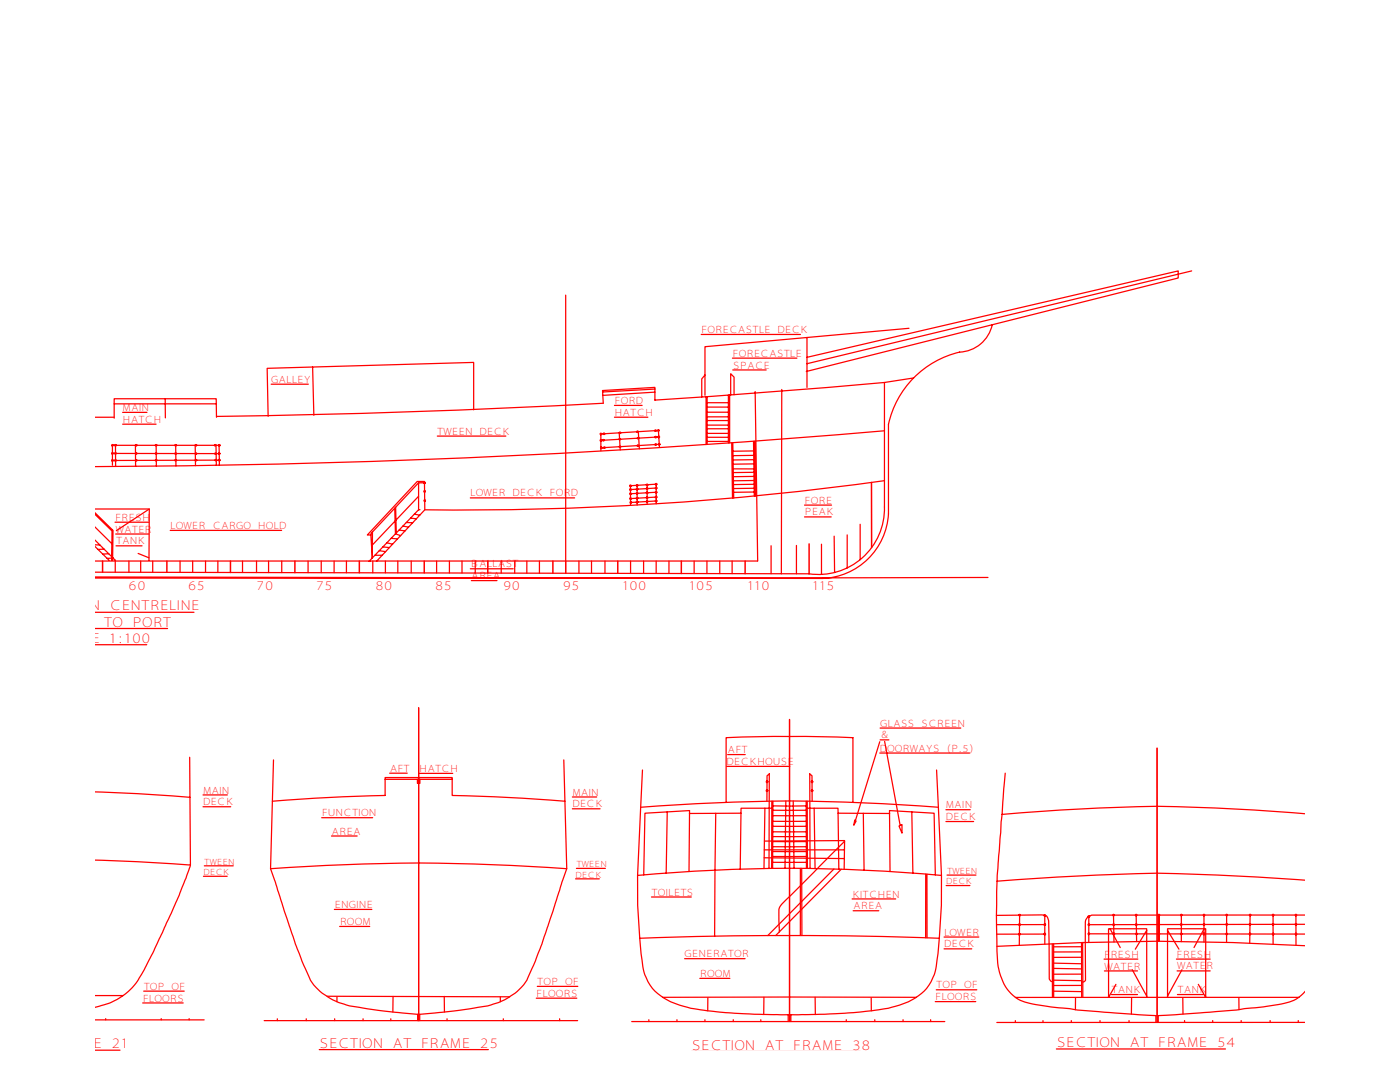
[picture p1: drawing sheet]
<svg xmlns="http://www.w3.org/2000/svg" width="279mm" height="216mm" viewBox="0 0 279 216" stroke-linecap="round" stroke-linejoin="round" font-family="sans-serif">
<g fill="none" stroke="#f00" stroke-width=".25">
<path d="M112.9 58.9v55.5M237.8 54.1l-76.8 18.5M33 79.6v3.8M54.1 76.7h7.4M62.4 73.2l.2 9.7M130.7 77.6l-10.5 .6M130.7 78.2l-10.4 .7M139.9 66.7h19.8M140.7 74.8l-.7 .8v3.6M140.9 79.2v9.5M141.1 79.1v9.6M145.4 78.8v9.6"/>
<path d="M145.6 78.8v9.6M146.2 71.5h12.8M146.2 73.8h6.7M146.5 78.8v-3.6l-.7-.6v4.2M150.7 78.1l.5 33.8M156 77.7l-.1 36.8M161 71.3l74.1-17.2v1.4l-74.2 18.6M161.1 67.3v10M176.5 76.3l-21.8 1.8-24 1.7v-2.5l-10.5 .6 .2 2.6a1870 1870 0 0 1-77.2 2.6M181.4 65.5l-40.7 3.7v9.7M182.3 75.4l-5.8 .9v24.9a13.2 13.2 0 0 1-15 13.3l-142.5-.3M198 64.8a7 7 0 0 1-6.5 5.5 19 19 0 0 0-14.2 14.4v17.9a13.7 13.7 0 0 1-13.1 12.8l-145.2-.3"/>
<path d="M22.4 90.5h21.3M22.8 83.3h-3.8M23 88.7l.1 4.4M24.5 82.3h4.8M24.5 84.6h6.6M27 88.9l.1 4.2M31.2 88.7v4.3M35.1 89v4M39 88.9v4M43.1 88.9l.1 3.9M43.2 80.6h-20.4M43.2 83.3v-3.7h-20.4v3.8"/>
<path d="M43.8 91.8l-21.4 .1M43.8 92.8l-.1-3.9h-21.3v3.9M83.5 96.4l-9.5 10.1v.2h-.7l10-10.6h1.4v.2h-1.2v5.4h.3M83.5 99l-9.2 9.7M84.7 96.3l.1 5.4-9.7 10.3M87.3 87h13.7M93.9 99.3h20.8M94.5 81.8v-9.5l-41.2 1.2 .2 9.6M122.6 80.9h5.5M122.6 83.3h6.7M123.6 86.4l.2 3.4M127.2 96.9v3.9"/>
<path d="M127.4 86.1l.2 3.5M129.1 96.7v4M131 97.4l-5.2 .3M131 98.2l-5.2 .3M131 99.2l-5.2 .3M131 100l-5.1 .3M131.5 87.2l-11.6 .7M131.6 88.7l-11.7 .7M131.6 89.3l-.2-3.4-11.5 .7v3.3M141.1 80.4h4.3M141.1 81.2h4.3M141.1 82.3h4.3"/>
<path d="M141.1 83.2h4.3M141.1 83.9h4.3M141.1 84.8h4.3M141.1 85.6h4.3M141.1 86.5h4.3M141.1 87.3h4.3M141.1 88.1h4.3M146 88.4l.2 11M146.2 88.4l.2 11M146.3 93.6h4.2M150.4 88.1l.1 11M150.4 90h-4.1"/>
<path d="M150.4 90.9h-4.1M150.4 91.7l-4.1 .1M150.4 92.6h-4.1M150.5 94.2l-4.2 .1M150.5 95.1h-4.1M150.5 95.9h-4.1M150.5 96.6l-4.1 .1M150.5 97.4l-4.1 .1M150.5 98.2h-4.1M150.6 88.1l.2 10.9M176.5 95.9a609.8 609.8 0 0 1-91.7 5.8M176.5 86a1924.8 1924.8 0 0 1-157.5 7.1"/>
<path d="M19 101.6h10.8l-.1 10.2M19 102.4l3.5 3.4-.1 6 .1-6M19 102.7l3.4 3.3-.1 5.8M19 105.2l3.3 3.3M19 109.1l2.7 2.7M19 107.8l4 4v2.4M19 108.7h.9M19 111.9h132.2M20.8 109.6h-1.2M21.7 110.5l-1.2 .1M22.6 111.4h-1.2M23 104.2h6.7"/>
<path d="M23.1 106.6h6.6M23.2 108.9h5.1M25.7 111.9v2.3M27.6 110.4l2.1 .9M28.1 111.9v2.3M29.8 101.6l-6.6 4.3M30.5 111.9v2.3M34 105.8h22.2M35.9 111.9v2.3M38.5 111.9v2.3M41 111.9v2.3M43.5 111.9v2.3"/>
<path d="M48.4 111.9v2.3M51.2 111.9v2.3M53.6 111.9v2.4M56.2 111.9v2.4M61.5 111.9v2.4M64.1 111.9v2.4M66.7 111.9v2.4M69.1 111.9v2.4M73.6 112h.1M74.3 106.2v5.1l-.3-4.6M74.4 111.9v2.4M75.7 109.9l1.3 .2"/>
<path d="M76.3 110.8h-1.5M76.4 109.1l1.3 .2M76.9 111.9v2.4M77.2 108.3l1.1 .3M78.1 107.4l1.2 .1M78.8 101.4l.1 5.1 1.1 .4M79 101.2l.1 5.1M79.4 111.9v2.4M79.6 105.8l1.2 .1M80.4 105l1.1 .2M81.1 104.3h1.3M81.9 103.4l1.2 .1"/>
<path d="M82.1 111.9v2.4M82.7 102.6l1.1 .2M83.5 101.7l-9.9 10.3M87.1 111.9v2.4M89.7 111.9v2.4M92.2 111.9v2.4M93.9 113.5h8.5M94.1 115.9h5.1M94.8 111.9v2.4M100 111.9v2.5M102.7 111.9v2.5M105.1 111.9v2.5"/>
<path d="M107.7 111.9v2.5M115.5 111.9v2.5M118 111.9v2.5M120.7 111.9v2.5M125.8 111.9v2.5M128.4 111.9v2.5M131 111.9v2.5M131 100.5v-3.9l-5.2 .3v3.9M133.5 111.9v2.5M138.5 111.9v2.5M141.1 111.9v2.6M143.6 111.9v2.6"/>
<path d="M146.1 111.9v2.6M153.9 108.9v5.6M158.9 108.8v5.7M160.6 100.8h5.3M160.6 103.1h5.3M163.9 108.6v6M166.5 107l.1 7.2M169.1 106.7v6.6M171.7 104.6v7.1M197.2 115.2l-178.2 .2M19 122.2h19.7M19 128.6h10.3"/>
<path d="M19 125.4h14.4M19 158l10.2 .5 8.7 .6M37.9 151.1l.1 21.5-8.8-.6-10.2-.4M40.5 158.6h4.9M54.4 159.9l11.9-.8 10.6-.4v-3.5h13.3v3.5l12.1 .5 10.4 .7M54.6 151.6l-.6 21.7M76.9 155.5h13.3M77.8 154.3h3.5M83.3 155.5v.8h.5v-.8M83.6 141.2v62.5M83.7 154.3h6.7M112.5 151.6l.6 21.7a383.3 383.3 0 0 0-59.1 0"/>
<path d="M114.2 159h4.9M128.2 153.6l-.6 12.8a116.7 116.7 0 0 0 .9 27.3 9.1 9.1 0 0 0 6.4 6.6 39.7 39.7 0 0 0 9.9 1.8l5.7 .3h11.5a83.4 83.4 0 0 0 16-1.4 11.2 11.2 0 0 0 7.8-5.1l.6-1.4 .4-1.7a121.3 121.3 0 0 0 .7-26.4l-.6-12.8M145 152.9h12.6M145.2 150.6h3.5M153.1 159.9v-5.1l.4-.4v18.9M154 159.9v13.4M154.3 159.9l-.1 13.4M156.8 159.8l-.1 13.5M157.6 143.6v60.2M158.3 159.8l.2 13.5M160.9 159.9v13.4M161.1 159.9v13.4"/>
<path d="M162.1 159.9v-5.1l-.5-.4 .1 18.9M175.6 148l-4.9 15.7 .1 .2-.4 .8 .2-1.1 .1 .1M175.6 150.3h17.9M175.6 145.3h16.1M175.6 147.6h1.8M176.5 147.9l3.1 16.8 .4-.2v1.7l-.6-1.4 .2-.1M200.6 154.3l-1.1 13.8a147.4 147.4 0 0 0-.3 24.8 8.7 8.7 0 0 0 4.9 6.9l2.6 .7 8.4 1 15.8 1.2M38 172.6l-2.2 6-5.1 11a52.5 52.5 0 0 1-3.9 7 13.6 13.6 0 0 1-7.8 4.4M40.5 161h5.5M40.6 174.9h4.7M40.8 172.8h5.7M54 173.3l4.8 14.5a53.6 53.6 0 0 0 3.5 8.3 13.1 13.1 0 0 0 9.4 4.9l7.7 1a29.9 29.9 0 0 0 9.6-.1l3.7-.5a33.4 33.4 0 0 0 6.8-1.4 10.9 10.9 0 0 0 5.8-4.7l1.6-3.6 1.2-3.3 5-15.1"/>
<path d="M64.2 163.2h10.2M66.2 166.8h5.1M114.2 161.4h5.6M114.9 175.4h4.7M115 173.3h5.8M127.2 174.7a322.1 322.1 0 0 1 60.7 0M130 179h8M133.2 162l-.3 12.2M137.5 173.9l.1-12.2-8.9 .6-.2 12.3M142.8 162.3l-.2 24.5M144.9 160.1v-12.9l6.9-.2 8.1-.1 10.3 .3v12.9M147.9 162.3h-10.3"/>
<path d="M152.5 171.2l16 .1M152.5 169.6h16M152.6 167.8l16-.1v.2l-12.8 12.7-.4 .9 .1 4.4M152.7 161.3l-.2 12M154 161.3h-6.1l-.2 12.1M154.2 172.1h6.7M154.2 170.9h6.7M154.2 169.9h6.7M154.2 169h6.7M154.2 167.9h6.7M154.2 166.9h6.7M154.2 166h6.7"/>
<path d="M154.2 164.9h6.7M154.2 163.9h6.7M154.2 162.8h6.7M154.2 161.7h6.7M154.3 160.8h6.6M159.7 173.3v13.4M160 173.3v13.4M161.1 161.3h6.1l.2 12.1M162.5 161.3l.2 12M166.4 173.4l-13.2 13.3M167.3 162.3h10.2M167.9 173.4l-13.1 13.3"/>
<path d="M168.6 167.9l-.1 5.6M170.1 179.4h8.7M172.3 162.3l.1 11.3M177.6 173.9l-.1-12.2 8.9 .6 .3 12.3M182 162l.2 12.2M184.7 174.4v12.7M185 174.4v12.7M187.3 161.1a351.3 351.3 0 0 0-59.4 0M188.8 161.6h4.8M188.8 163.9h5.5M188.8 176.7h4.8M189 174.6h5.8"/>
<path d="M230.9 174.2a552.4 552.4 0 0 1 29.5 1.4M230.9 174.2a553.2 553.2 0 0 0-31.9 1.6M260.4 162.4a371.7 371.7 0 0 0-33.1-1.4l-14.6 .6-12.7 .9M19 198.7h5.6M28.7 197.8h8.1M65.3 198.8l36.4 .1M66.7 181.5h7.5M67.2 198.9v1M67.8 184.9h6M78.4 198.8v3.1M88.7 198.8v3.1M99.9 198.9v1"/>
<path d="M107 199.2h8.1M107.2 196.8h8.1M127.7 187.2l14-.4 14.1-.1 15.8 .1 15.9 .4M132.3 199h50.6M136.6 191.3h12.1M139.7 195.2h6M141.3 199.1l-.1 2.6M152.5 199l-.1 3.4M162.7 199v3.4M170.3 181.7h5.1M173.9 199.1v2.6M186.7 199.9h8"/>
<path d="M186.9 197.5h8M188.4 187h6.9M188.4 189.3h5.5M198.9 182.7l9-.1a1.06 1.06 0 0 1 1.2 .7l.2 .5 .1 11.5 .3 .5 .3 .1M203.5 182.6l-.1 6M208.5 182.7v5.7M208.5 184.5h-9.6M208.5 186.4h-9.6M210 188.3v10.7M210.3 188.3v10.7M210.3 192.2l5.6 .1M210.3 193.2l5.6 .1"/>
<path d="M210.3 195.6l5.6 .1M210.3 197.8l5.6 .1M214.6 199.2v2.3M215.8 188.1l.1 10.9M215.8 188.9h-5.5M215.8 189.9l-5.5 .1M215.8 191h-5.5M215.9 194.4h-5.6M215.9 196.6h-5.6M216.1 188.1v7.8M216.1 188.1h.1M216.1 195.9v3.1"/>
<path d="M217.3 182.9v5.2M217.4 186.3l43 .1M221.5 185.3l2.1 3.8M222.2 182.6l.1 5.4M222.7 196.4l-1.5 2.6v-13.7h7.6l.1 13.7M225.8 199.1v3.3M226 193.5l2.9 5.3M226.7 182.6l.1 5.3M227 193.7h-6.6M227 198.5h-5.2M227.1 191.4h-6.8M228.8 185.6l-2.2 3.8"/>
<path d="M230.9 187.8l15.1 .3 14.4 .6M230.9 187.8l-15.1 .3-16.8 .7M231.3 182.6v5.2v-5.2v.1M233 185.6l2.3 3.8M234.8 191.4h6.7M234.9 193.7h6.6M235 198.4h5.2M235.8 182.6v5.3M235.9 193.5l-2.9 5.3M236.1 199.1v3.3M239.2 196.4l1.4 2.6v-13.7h-7.6v13.7M240.3 182.6v5.4"/>
<path d="M240.3 185.3l-2 3.8M244.8 182.6v5.5M247.2 199.2l.1 2.3M249.5 182.6l-.1 5.6M254.1 182.6v5.8M258.6 182.6v6M259.2 199h-56.5M260.4 197.9a8.9 8.9 0 0 1-6.3 2.7l-7.3 .9-15.9 1.2M260.4 182.6h-42.5a1.58 1.58 0 0 0-1.3 1.7v11.3l-.3 .3h-.2M260.4 184.4l-43 .1M19 209.6h4.9M19 203.5h21.7"/>
<path d="M21.1 203.3v.2M28.5 200.1h8.1M32.2 203.3v.2M37.7 203.3v.2M52.7 203.7h62.6M55.3 203.3v.4M61.1 203.3v.4M63.7 209.4h33.8M66.8 203.3v.4M72.5 203.3v.4M78 203.3v.4M83.3 202.4v1.3"/>
<path d="M83.8 202.4v1.3M89.2 203.3v.4M100.5 203.3v.4M111.7 203.3v.4M126.1 203.8h62.5M129.5 203.5v.3M135.1 203.5v.3M140.7 203.5v.3M146.3 203.5v.3M151.8 203.5v.3M157.3 202.5v1.3M157.8 202.5v1.3"/>
<path d="M168.9 203.5v.3M174.6 203.5v.3M180.2 203.5v.3M185.7 203.5v.3M202.6 203.7v.3M208.2 203.7v.3M210.8 209.3h33.8M213.8 203.7v.3M219.5 203.6v.4M225.3 203.6v.4M230.7 202.7v1.3M230.9 204v-54.7v54.7"/>
<path d="M231.2 202.7v1.3M236.4 203.6v.4M242 203.6v.4M247.7 203.6v.4M253.5 203.6v.4M259.1 203.6v.4M260.4 204h-61.5"/>
<circle cx="22.4" cy="91.9" r=".15"/>
<circle cx="22.4" cy="90.5" r=".15"/>
<circle cx="22.4" cy="88.9" r=".15"/>
<circle cx="23" cy="90.5" r=".15"/>
<circle cx="23" cy="88.9" r=".15"/>
<circle cx="23" cy="91.9" r=".15"/>
<circle cx="27.2" cy="90.5" r=".15"/>
<circle cx="27.2" cy="88.9" r=".15"/>
<circle cx="27.2" cy="91.9" r=".15"/>
<circle cx="31.2" cy="90.5" r=".15"/>
<circle cx="31.2" cy="88.9" r=".15"/>
<circle cx="31.2" cy="91.9" r=".15"/>
<circle cx="35.1" cy="90.5" r=".15"/>
<circle cx="35.1" cy="88.9" r=".15"/>
<circle cx="35.1" cy="91.8" r=".15"/>
<circle cx="39.1" cy="90.5" r=".15"/>
<circle cx="39.1" cy="88.9" r=".15"/>
<circle cx="39.1" cy="91.8" r=".15"/>
<circle cx="43" cy="88.9" r=".15"/>
<circle cx="43" cy="90.5" r=".15"/>
<circle cx="43.1" cy="91.8" r=".15"/>
<circle cx="43.7" cy="90.5" r=".15"/>
<circle cx="43.8" cy="88.9" r=".15"/>
<circle cx="43.8" cy="91.8" r=".15"/>
<circle cx="84.7" cy="96.3" r=".15"/>
<circle cx="84.7" cy="98.1" r=".15"/>
<circle cx="84.8" cy="99.9" r=".15"/>
<circle cx="119.9" cy="87.9" r=".15"/>
<circle cx="119.9" cy="86.6" r=".15"/>
<circle cx="120" cy="89.4" r=".15"/>
<circle cx="120.4" cy="87.8" r=".15"/>
<circle cx="120.5" cy="86.6" r=".15"/>
<circle cx="120.6" cy="89.3" r=".15"/>
<circle cx="123.7" cy="87.7" r=".15"/>
<circle cx="123.7" cy="86.4" r=".15"/>
<circle cx="123.7" cy="89.1" r=".15"/>
<circle cx="125.8" cy="96.9" r=".15"/>
<circle cx="125.8" cy="97.7" r=".15"/>
<circle cx="125.8" cy="98.5" r=".15"/>
<circle cx="125.8" cy="99.5" r=".15"/>
<circle cx="127.1" cy="98.4" r=".15"/>
<circle cx="127.1" cy="97.6" r=".15"/>
<circle cx="127.1" cy="99.4" r=".15"/>
<circle cx="127.1" cy="96.9" r=".15"/>
<circle cx="127.2" cy="86.1" r=".15"/>
<circle cx="127.3" cy="88.9" r=".15"/>
<circle cx="127.3" cy="87.4" r=".15"/>
<circle cx="129.1" cy="97.5" r=".15"/>
<circle cx="129.1" cy="99.3" r=".15"/>
<circle cx="129.1" cy="96.7" r=".15"/>
<circle cx="129.1" cy="98.3" r=".15"/>
<circle cx="130.8" cy="85.9" r=".15"/>
<circle cx="130.9" cy="87.2" r=".15"/>
<circle cx="130.9" cy="88.7" r=".15"/>
<circle cx="130.9" cy="99.2" r=".15"/>
<circle cx="130.9" cy="98.2" r=".15"/>
<circle cx="130.9" cy="100" r=".15"/>
<circle cx="130.9" cy="96.6" r=".15"/>
<circle cx="131" cy="97.4" r=".15"/>
<circle cx="131.4" cy="85.9" r=".15"/>
<circle cx="131.5" cy="87.2" r=".15"/>
<circle cx="131.6" cy="88.7" r=".15"/>
<circle cx="125.9" cy="100.3" r=".15"/>
<circle cx="127.1" cy="100.2" r=".15"/>
<circle cx="129.1" cy="100.1" r=".15"/>
<circle cx="153.1" cy="157.8" r=".15"/>
<circle cx="153.1" cy="156" r=".15"/>
<circle cx="162.1" cy="156" r=".15"/>
<circle cx="162.1" cy="157.8" r=".15"/>
<circle cx="203.4" cy="186.4" r=".15"/>
<circle cx="203.5" cy="184.5" r=".15"/>
<circle cx="203.5" cy="182.6" r=".15"/>
<circle cx="208.5" cy="182.7" r=".15"/>
<circle cx="208.5" cy="184.5" r=".15"/>
<circle cx="208.5" cy="186.4" r=".15"/>
<circle cx="217.3" cy="186.3" r=".15"/>
<circle cx="217.3" cy="184.5" r=".15"/>
<circle cx="217.3" cy="182.9" r=".15"/>
<circle cx="222.2" cy="182.6" r=".15"/>
<circle cx="222.2" cy="184.5" r=".15"/>
<circle cx="222.3" cy="186.3" r=".15"/>
<circle cx="226.7" cy="182.6" r=".15"/>
<circle cx="226.8" cy="184.5" r=".15"/>
<circle cx="226.8" cy="186.3" r=".15"/>
<circle cx="231.3" cy="182.6" r=".15"/>
<circle cx="231.3" cy="184.5" r=".15"/>
<circle cx="231.3" cy="186.3" r=".15"/>
<circle cx="235.8" cy="182.6" r=".15"/>
<circle cx="235.8" cy="186.4" r=".15"/>
<circle cx="235.8" cy="184.5" r=".15"/>
<circle cx="240.3" cy="182.6" r=".15"/>
<circle cx="240.3" cy="186.4" r=".15"/>
<circle cx="240.3" cy="184.5" r=".15"/>
<circle cx="244.8" cy="186.4" r=".15"/>
<circle cx="244.8" cy="184.5" r=".15"/>
<circle cx="244.8" cy="182.6" r=".15"/>
<circle cx="249.5" cy="186.4" r=".15"/>
<circle cx="249.5" cy="184.5" r=".15"/>
<circle cx="249.5" cy="182.6" r=".15"/>
<circle cx="254.1" cy="182.6" r=".15"/>
<circle cx="254.1" cy="184.4" r=".15"/>
<circle cx="254.1" cy="186.4" r=".15"/>
<circle cx="258.6" cy="182.6" r=".15"/>
<circle cx="258.6" cy="184.4" r=".15"/>
<circle cx="258.6" cy="186.4" r=".15"/>
</g>
<g fill="none" stroke="#f00" stroke-width=".3">
<path d="M173.9 96.3l.1 13M20.5 111.9v2.3M33.3 111.9v2.3M46 111.9v2.3M58.9 111.9l-.1 2.4M71.7 111.9v2.4M84.7 111.9v2.4M97.3 111.9v2.5M110.3 111.9v2.5M123.3 111.9v2.5M136 111.9v2.5M148.7 111.9v2.6"/>
<path d="M161.5 108.5v6"/>
</g>
<g font-size="2.7" fill="#f00">
<text x="2.1" y="121.8">PROFILE ON CENTRELINE</text>
<text x="6.2" y="125">LOOKING TO PORT</text>
<text x="10.2" y="128.3">SCALE 1:100</text>
<text x=".9" y="209.2">N AT FRAME 21</text>
<text x="63.7" y="209">SECTION AT FRAME 25</text>
<text x="138" y="209.4">SECTION AT FRAME 38</text>
<text x="210.8" y="208.9">SECTION AT FRAME 54</text>
</g>
<g font-size="2.5" fill="#f00">
<text x="25.6" y="117.7">60</text>
<text x="37.5" y="117.7">65</text>
<text x="51.1" y="117.7">70</text>
<text x="63" y="117.7">75</text>
<text x="74.9" y="117.7">80</text>
<text x="86.8" y="117.7">85</text>
<text x="100.3" y="117.7">90</text>
<text x="112.2" y="117.7">95</text>
<text x="124.2" y="117.7">100</text>
<text x="137.5" y="117.7">105</text>
<text x="149.1" y="117.7">110</text>
<text x="162.1" y="117.7">115</text>
</g>
<g font-size="2" fill="#f00">
<text x="139.9" y="66.5">FORECASTLE DECK</text>
<text x="146.2" y="71.2">FORECASTLE</text>
<text x="54.1" y="76.4">GALLEY</text>
<text x="146.2" y="73.5">SPACE</text>
<text x="24.5" y="82">MAIN</text>
<text x="122.6" y="80.6">FORD</text>
<text x="122.6" y="83">HATCH</text>
<text x="24.5" y="84.4">HATCH</text>
<text x="87.3" y="86.7">TWEEN DECK</text>
<text x="93.9" y="99.1">LOWER DECK FORD</text>
<text x="160.6" y="100.5">FORE</text>
<text x="23" y="103.9">FRESH</text>
<text x="23.1" y="106.3">WATER</text>
<text x="34" y="105.6">LOWER CARGO HOLD</text>
<text x="160.6" y="102.9">PEAK</text>
<text x="23.2" y="108.6">TANK</text>
<text x="93.9" y="113.2">BALLAST</text>
<text x="94.1" y="115.6">AREA</text>
<text x="175.6" y="150">DOORWAYS (P.5)</text>
<text x="175.6" y="145">GLASS SCREEN</text>
<text x="175.6" y="147.3">&amp;</text>
<text x="77.8" y="154">AFT</text>
<text x="83.7" y="154">HATCH</text>
<text x="145" y="152.6">DECKHOUSE</text>
<text x="145.2" y="150.3">AFT</text>
<text x="40.5" y="158.3">MAIN</text>
<text x="40.5" y="160.7">DECK</text>
<text x="114.2" y="158.7">MAIN</text>
<text x="114.2" y="161.1">DECK</text>
<text x="188.8" y="161.3">MAIN</text>
<text x="64.2" y="162.9">FUNCTION</text>
<text x="66.2" y="166.5">AREA</text>
<text x="188.8" y="163.6">DECK</text>
<text x="130" y="178.7">TOILETS</text>
<text x="170.1" y="179.1">KITCHEN</text>
<text x="66.7" y="181.2">ENGINE</text>
<text x="67.8" y="184.6">ROOM</text>
<text x="170.3" y="181.4">AREA</text>
<text x="136.6" y="191">GENERATOR</text>
<text x="188.4" y="186.7">LOWER</text>
<text x="188.4" y="189.1">DECK</text>
<text x="220.3" y="191.1">FRESH</text>
<text x="234.8" y="191.1">FRESH</text>
<text x="28.7" y="197.5">TOP OF</text>
<text x="107.2" y="196.5">TOP OF</text>
<text x="139.7" y="194.9">ROOM</text>
<text x="186.9" y="197.2">TOP OF</text>
<text x="220.4" y="193.5">WATER</text>
<text x="234.9" y="193.5">WATER</text>
<text x="28.5" y="199.8">FLOORS</text>
<text x="107" y="198.9">FLOORS</text>
<text x="186.7" y="199.6">FLOORS</text>
<text x="221.8" y="198.2">TANK</text>
<text x="235" y="198.2">TANK</text>
</g>
<g font-size="1.7" fill="#f00">
<text x="40.8" y="172.5">TWEEN</text>
<text x="115" y="173">TWEEN</text>
<text x="40.6" y="174.6">DECK</text>
<text x="114.9" y="175.1">DECK</text>
<text x="188.8" y="176.5">DECK</text>
<text x="189" y="174.4">TWEEN</text>
</g>
</svg>
